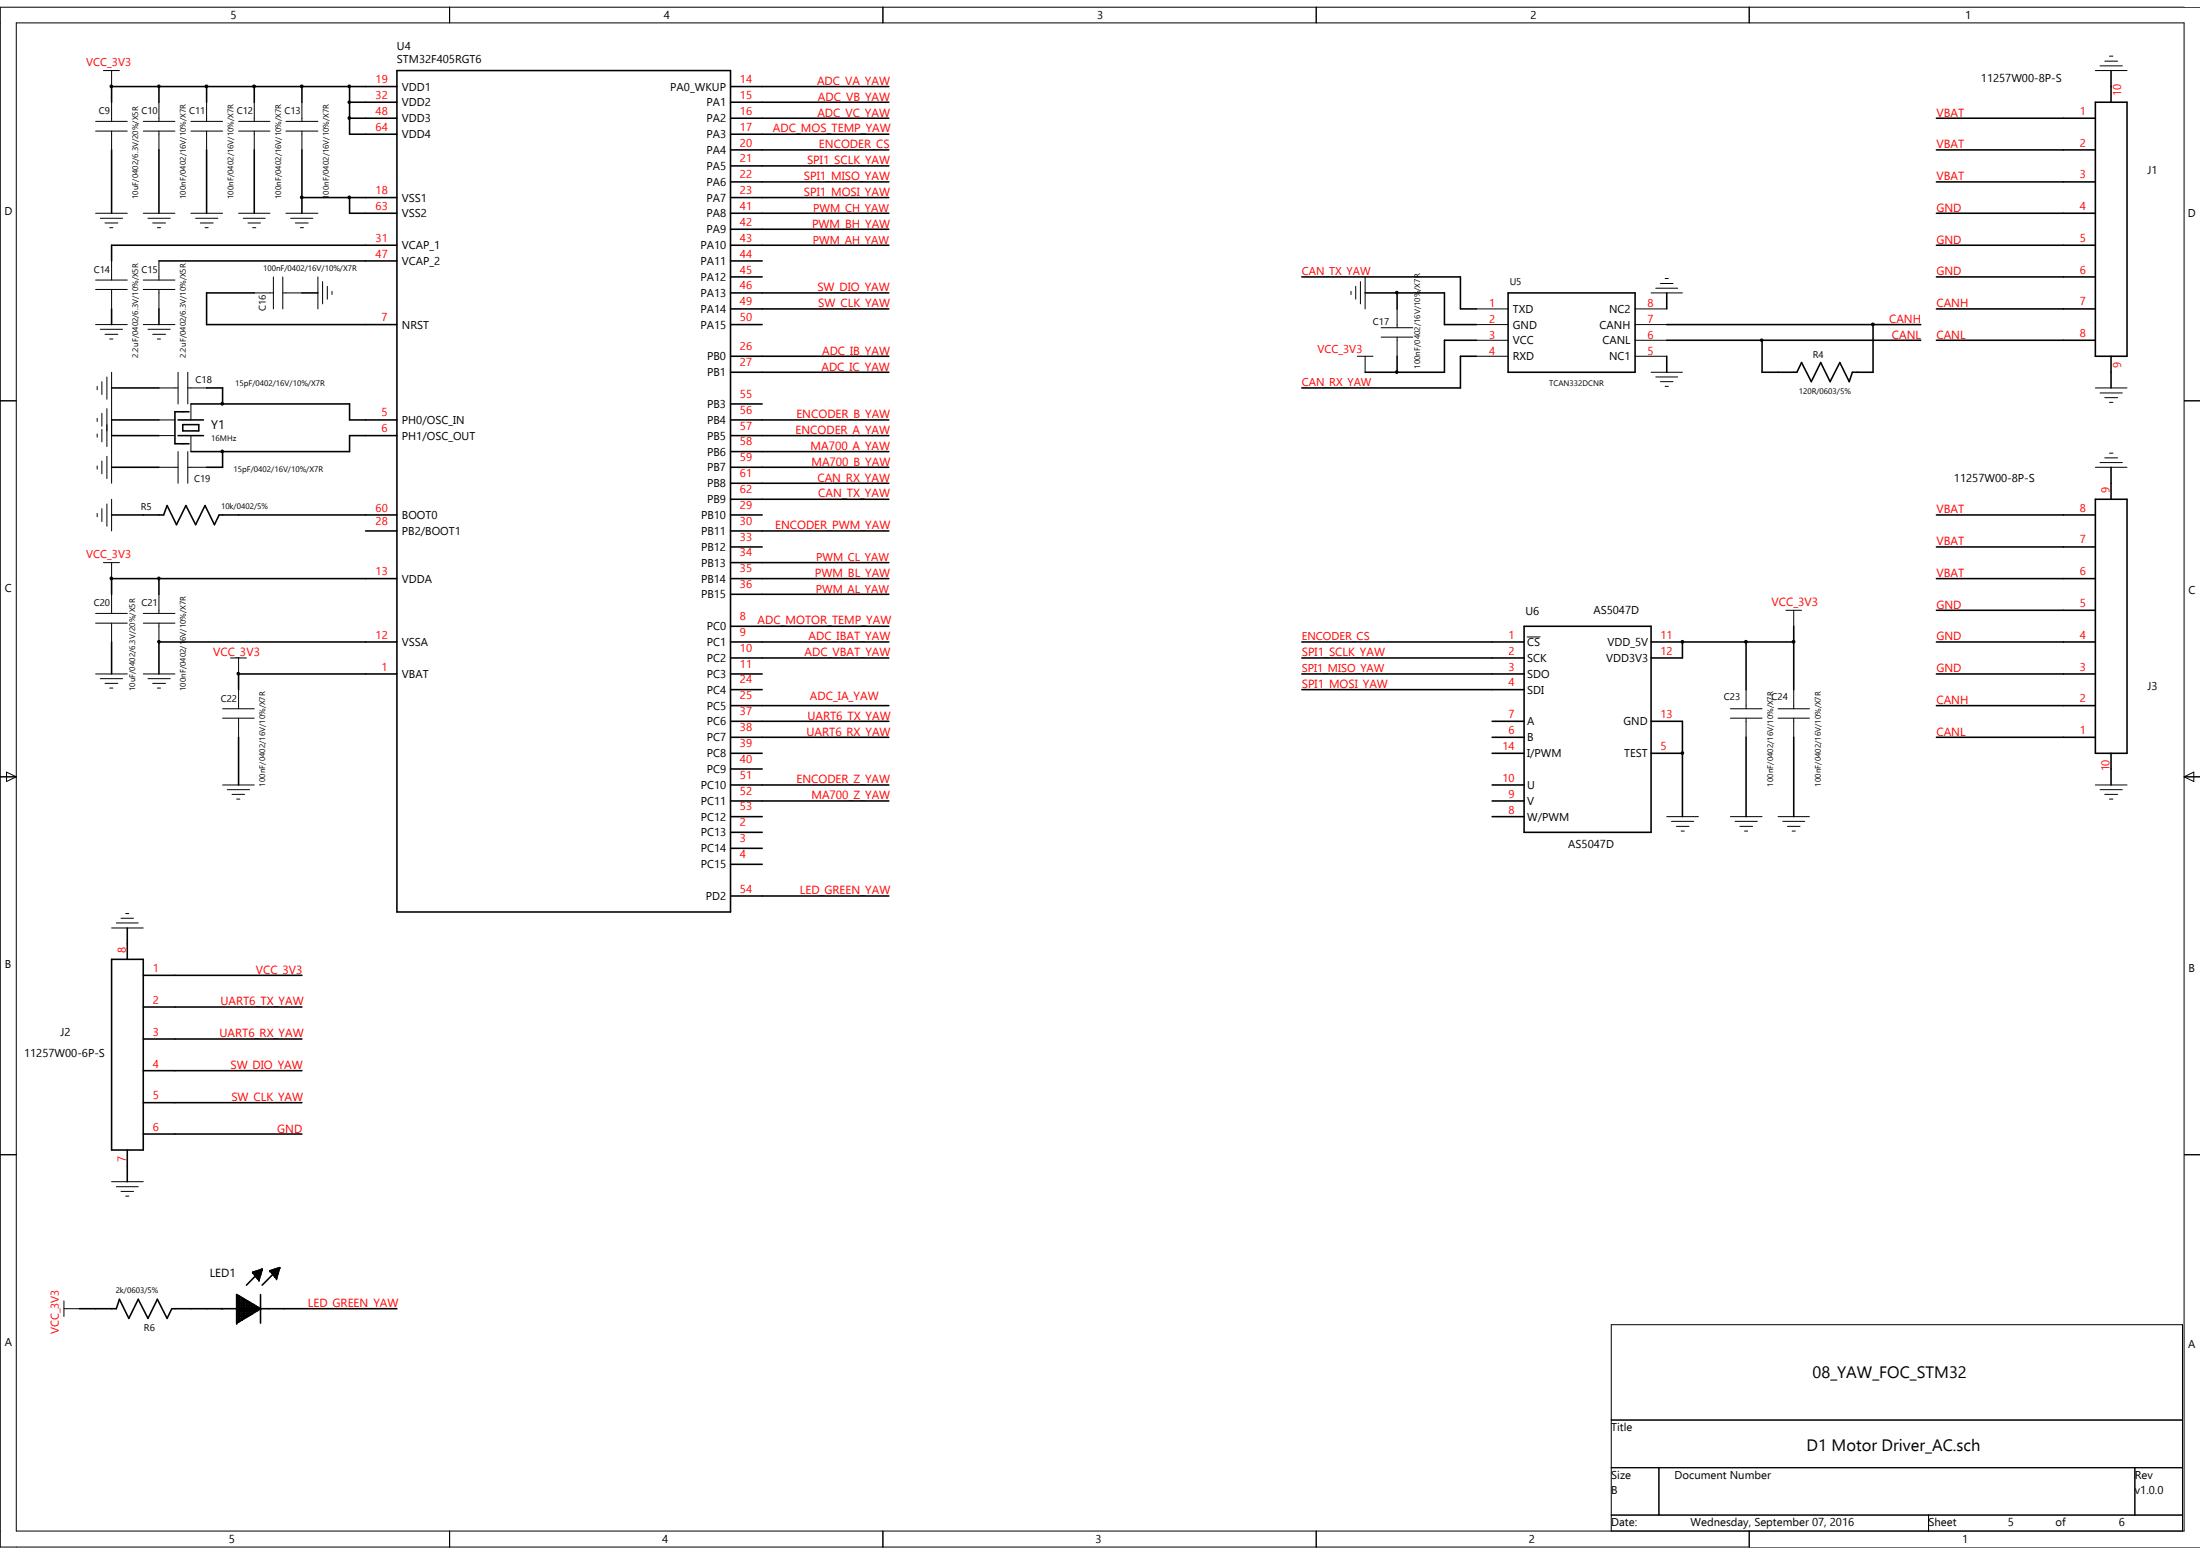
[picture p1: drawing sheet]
<svg xmlns="http://www.w3.org/2000/svg" width="297mm" height="210mm" viewBox="0 0 297 210" stroke-linecap="round" stroke-linejoin="round" font-family="sans-serif">
<g fill="none" stroke="#000" stroke-width=".14">
<path d="M2.2 3.1h292.7v203.6h-292.7zM12.9 17.7h4.3M12.9 16.4h4.3M14 9.5h2.1M14.9 11.5h.2v.3l-.1 .1-.1-.1zM15.1 9.5v2.2M15.1 13.8v2.6M15.1 17.7v2.5M19.3 17.7h4.3M19.3 16.4h4.3M21.3 11.5h.3v.3l-.1 .1-.2-.1zM21.5 13.8v2.6"/>
<path d="M21.5 17.7v2.5M25.8 17.7h4.3M25.8 16.4h4.3M27.7 11.5h.3v.3l-.1 .1-.2-.1zM27.9 13.8v2.6M27.9 17.7v2.5M32.2 17.7h4.2M32.2 16.4h4.2M34.2 11.5h.2v.3l-.1 .1-.1-.1zM34.3 13.8v2.6M34.3 17.7v2.5M38.6 17.7h4.3"/>
<path d="M38.6 16.4h4.3M40.6 11.5h.3v.3l-.2 .1-.1-.1zM40.8 13.8v2.6M40.8 17.7v2.5M47 11.5h.3v.3l-.1 .1-.2-.1zM47 13.7h.3v.2h-.3zM47 15.8h.3v.3h-.1h-.2zM60.7 1v2.1M119.2 1v2.1M177.7 1v2.1M236.2 1v2.1M282.9 9.5h4.3"/>
<path d="M283.5 8.9h3.1M284.2 8.3h1.7M284.8 7.6h.5M297 1h-297v207.8h297M12.9 39.1h4.3M12.9 37.8h4.3M12.9 28.8h4.3M13.5 29.5h3M14.2 30.1h1.7M14.8 30.7h.4M15.1 35.2v2.6M15.1 39.1v2.6"/>
<path d="M19.3 39.1h4.3M19.3 37.8h4.3M19.3 28.8h4.3M20 29.5h3M20.6 30.1h1.7M21.2 30.7h.5M21.5 35.2v2.6M21.5 39.1v2.6M25.8 28.8h4.3M26.4 29.5h3M27 30.1h1.8M27.7 30.7h.4"/>
<path d="M32.2 28.8h4.2M32.8 29.5h3M33.5 30.1h1.7M34.1 30.7h.4M34.3 39.5h2.6M36.9 37.4v4.3M38.2 37.4v4.3M38.2 39.5h2.6M38.6 28.8h4.3M39.2 29.5h3M39.9 30.1h1.7M40.6 30.7h.4"/>
<path d="M40.6 26.5h.3v.3h-.2h-.1zM42.9 37.4v4.3M43.6 38v3M44.2 38.7v1.7M44.8 39.3v.5M47 26.5h.3v.3h-.1h-.2zM182.4 39.3v.5M183 38.7v1.7M183.7 38v3M184.3 37.4v4.3M188.5 39.4h.2v.2h-.2zM222.9 39.5h4.3"/>
<path d="M223.6 38.9h2.9M224.2 38.3h1.7M224.8 37.6h.5M0 54.1h2.2M12.9 43.8h4.3M13.1 52.2v.4M13.1 56.5v.4M13.1 58.6v.4M13.5 44.4h3M13.8 51.5v1.8M13.8 55.8v1.7M13.8 58v1.6"/>
<path d="M14.2 45.1h1.7M14.4 50.9v3M14.4 55.2v5.1M14.8 45.8h.4M15.1 50.2v15M19.3 43.8h4.3M20 44.4h3M20.6 45.1h1.7M21.2 45.8h.5M21.5 58.8h2.1M21.5 56.7h2.1M21.5 52.4h2.5"/>
<path d="M24 50.2v4.3M25.4 50.2v4.3M25.4 52.4h2.5M25.8 54.5v2.2M25.8 58.8v2.2M29.9 54.4h.2v.2l-.1 .1-.1-.1zM183.3 48.1h2.1M184.3 48.1v2.1M186.5 44.2h4.3M186.5 45.5h4.3M188.5 50.1h.2v.2l-.1 .1-.1-.1zM188.6 41.7v2.5"/>
<path d="M188.6 45.5v2.6M199.3 41.7h4.3M199.3 43.8h4.3M199.3 45.9h4.3M199.3 48.1h4.3M220.8 41.7h4.2M220.8 43.8h4.2M220.8 45.9h4.2M220.8 48.1h4.2M222.9 50.2h4.3M223.6 50.9h2.9M224.2 51.5h1.7"/>
<path d="M224.8 52.2h.5M237.7 45.8h.3v.2h-.3zM252.7 43.7h.3v.2l-.1 .1-.2-.1zM282.9 52.4h4.3M283.5 53h3.1M284.2 53.7h1.7M284.8 54.3h.5M294.9 54.1h2.1M13.1 62.9v.4M13.1 69.3v.5M13.8 62.2v1.8M13.8 68.7v1.7"/>
<path d="M14 75.9h2.1M14.4 61.6v3M14.4 68v3M14.9 77.9h.2v.3l-.1 .1-.1-.1zM15.1 67.4v4.3M15.1 75.9v2.2M21.3 77.9h.3v.3l-.1 .1-.2-.1zM21.5 63.1h2.5M24 61v4.2M25.4 61v4.2M25.4 63.1h2.5M29.9 60.8h.2v.3h-.1h-.1z"/>
<path d="M282.9 63.1h4.3M283.5 62.4h3.1M284.2 61.8h1.7M284.8 61.2h.5M12.9 84.1h4.3M12.9 82.8h4.3M12.9 91h4.3M13.5 91.6h3M14.2 92.2h1.7M14.8 92.9h.4M15.1 80.2v2.6M15.1 84.1v2.6"/>
<path d="M19.3 84.1h4.3M19.3 82.8h4.3M19.3 91h4.3M20 91.6h3M20.6 92.2h1.7M21.2 92.9h.5M21.3 86.5h.3v.3h-.1h-.2zM21.5 80.2v2.6M21.5 84.1v2.6M30.1 96.9h4.2M30.1 95.7h4.2M31.1 88.8h2.2"/>
<path d="M32 90.8h.3v.2h-.3zM32.2 88.8v2.2M32.2 93.1v2.6M32.2 96.9v2.6M206.2 86h1.7M227 86.5h.3v.3h-.1h-.2zM233.6 96.9h4.3M233.6 95.7h4.3M235.6 86.5h.3v.3h-.2h-.1zM235.8 93.1v2.6M235.8 96.9v2.6M240.1 96.9h4.2"/>
<path d="M240.1 95.7h4.2M241.1 82.4h2.1M242 86.5h.3v.3h-.2h-.1zM242.2 82.4v2.1M242.2 93.1v2.6M242.2 96.9v2.6M0 104.9h2.2M.9 104.2l1.3 .7-1.3 .6zM30.1 106h4.2M30.7 106.6h3M31.3 107.2h1.7M32 107.9h.4"/>
<path d="M225 110.2h4.3M225.7 110.9h3M226.4 111.5h1.6M227 112.2h.4M227 101.5h.3v.3l-.1 .1-.2-.1zM233.6 110.2h4.3M234.3 110.9h3M234.9 111.5h1.7M235.5 112.2h.5M240.1 110.2h4.2M240.7 110.9h3M241.3 111.5h1.7"/>
<path d="M242 112.2h.4M282.9 106h4.3M283.5 106.6h3.1M284.2 107.2h1.7M284.8 107.9h.5M294.9 104.9h2.1M294.9 104.9l1.3-.7v1.3zM15.1 125.3h4.2M15.7 124.6h3M16.3 124h1.7M17 123.3h.4M0 155.9h2.2"/>
<path d="M15.1 159.5h4.2M294.9 155.9h2.1M8.6 176.7h2.1M8.6 175.6v2.1M15.7 160.2h3M16.3 160.8h1.7M17 161.5h.4M217.5 191.7h77.2M217.5 198.1h77.2M224 198.1v6.4M288.2 198.1v6.4M60.7 206.7v2.1"/>
<path d="M119.2 206.7v2.1M177.7 206.7v2.1M217.5 206.7v-27.9h77.2v27.9M217.5 204.5h77.2M236.2 206.7v2.1M260.4 204.5v2.2"/>
</g>
<g fill="none" stroke="#000" stroke-width=".21">
<path d="M15.1 11.7h.1M15.1 11.7h38.5M15.1 11.7v2.1M21.5 11.7v2.1M27.9 11.7v2.1M34.3 11.7v2.1M40.8 11.7v2.1M47.2 13.8h6.4M47.2 16h6.4M47.2 11.7v6.4h6.4M53.6 9.5h45v113.6h-45zM98.6 11.7h21.4"/>
<path d="M98.6 13.8h21.4M98.6 16h21.4M98.6 18.1h21.4M261.4 16h21.5M282.9 13.8h4.3v34.3h-4.3zM285 9.5v4.3M15.1 20.2v8.6M21.5 35.2h32.1M21.5 20.2v8.6M27.9 20.2v8.6M34.3 39.5h-6.4v4.3h25.7M34.3 20.2v8.6"/>
<path d="M40.8 26.7h12.8M40.8 39.5h2.1M40.8 20.2v8.6M47.2 26.7v2.1h6.4M53.6 33.1h-38.5v2.1M98.6 26.7h21.4M98.6 20.2h21.4M98.6 22.4h21.4M98.6 24.6h21.4M98.6 33.1h21.4M98.6 28.8h21.4M98.6 30.9h21.4"/>
<path d="M98.6 35.2h4.3M98.6 37.4h4.3M98.6 39.5h21.4M175.8 37.4h21.4v4.3h2.1M184.3 39.5h10.7v4.3h4.3M188.6 39.5v2.2M203.6 39.5h17.2v10.7h-17.2zM225 39.5v2.2M261.4 20.2h21.5M261.4 24.6h21.5M261.4 33.1h21.5M261.4 28.8h21.5"/>
<path d="M261.4 37.4h21.5M15.1 56.7h6.4M15.1 58.8h6.4M15.1 41.7v2.1M15.1 52.4h6.4M21.5 41.7v2.1M24 56.7h3.5M24 58.8h3.5M24.7 57.3h2.1v.9h-2.1zM25.5 55.6h-1.9v4.3h1.9M25.8 54.5h21.4v2.2h6.4M27.9 52.4h2.2v2.1"/>
<path d="M53.6 58.8h-6.4v2.2h-21.4M98.6 56.7h21.4M98.6 58.8h21.4M98.6 43.8h4.3M98.6 48.1h21.4M98.6 50.2h21.4M98.6 41.7h21.4M98.6 54.5h4.3M188.6 48.1v2.1M199.3 48.1h-2.1v4.3h-21.4M199.3 45.9h-4.3v4.3h-10.7M225 43.8h34.3"/>
<path d="M225 45.9h34.3M225 48.1v2.1M252.9 43.8v6.4h-2.8l-.4 1.3-1.3-2.6-1.3 2.6-1.3-2.6-1.2 2.6-1.4-2.6-.6 1.3h-4.7v-4.3M261.4 41.7h21.5M261.4 45.9h21.5M285 48.1v4.3M15.1 78.1h.1M15.1 78.1h38.5M15.1 69.5h7l.5-1.3 1.2 2.6 1.3-2.6 1.3 2.6 1.3-2.6 1.3 2.6 .6-1.3h24M15.1 63.1h6.4M15.1 78.1v2.1M21.5 78.1v2.1"/>
<path d="M30.1 61v2.1h-2.2M49.4 71.7h4.2M98.6 78.1h21.4M98.6 71.7h21.4M98.6 69.5h4.3M98.6 73.8h4.3M98.6 75.9h21.4M98.6 61h21.4M98.6 63.1h21.4M98.6 65.2h21.4M98.6 67.4h21.4M261.4 78.1h21.5"/>
<path d="M261.4 69.5h21.5M261.4 73.8h21.5M282.9 67.4h4.3v34.3h-4.3zM285 63.1v4.3M15.1 86.7v4.3M21.5 86.7h.1M21.5 86.7h32.1M21.5 86.7v4.3M32.2 91h.1M32.2 91h21.4M32.2 91v2.1M32.2 99.5v6.5"/>
<path d="M98.6 91h4.3M98.6 84.5h21.4M98.6 86.7h21.4M98.6 88.8h21.4M98.6 93.1h4.3M98.6 95.2h21.4M98.6 80.2h21.4M98.6 97.4h21.4M98.6 99.5h21.4M175.8 91h30M175.8 86.7h30M175.8 88.8h30"/>
<path d="M175.8 93.1h30M201.5 97.4h4.3M201.5 99.5h4.3M205.8 84.5h17.1v27.9h-17.1zM222.9 86.7h19.3M222.9 97.4h4.3v12.8M227.2 86.7h.1M227.2 86.7v2.1h-4.3M235.8 86.7v6.4M235.8 99.5v10.7M242.2 84.5v8.6M242.2 99.5v10.7"/>
<path d="M261.4 91h21.5M261.4 86.7h21.5M261.4 95.2h21.5M261.4 99.5h21.5M261.4 82.4h21.5M98.6 112.4h4.3M98.6 114.5h4.3M98.6 116.7h4.3M98.6 101.7h4.3M98.6 103.8h4.3M98.6 106h21.4M98.6 108.1h21.4"/>
<path d="M98.6 110.2h4.3M201.5 101.7h4.3M201.5 106h4.3M201.5 108.1h4.3M201.5 110.2h4.3M222.9 101.7h4.3M227.2 101.7h.1M285 101.7v4.3M15.1 129.5h4.2v25.7h-4.2zM17.2 125.3v4.2M19.3 131.7h21.5M19.3 135.9h21.5"/>
<path d="M98.6 120.9h21.4M17.2 155.2v4.3M19.3 140.3h21.5M19.3 144.5h21.5M19.3 148.8h21.5M19.3 153.1h21.5M10.7 176.7h5l.4-1.3 1.3 2.6 1.3-2.6 1.3 2.6 1.2-2.6 1.4 2.6 .6-1.3h30.4M32 178.6h.1M32 174.8h.1M32 174.8v3.8M32 178.4h.3M32 178.2h.7"/>
<path d="M32 175.4h1v2.6h-1M32 177.7h1.4M32 177.5h1.8M32 176h2.1v1.3h-2.1M32 177.1h2.5M32 176.9h2.8M32 174.8l3.2 1.9M32 176.4h2.8M32 176.2h2.5M32 175.8h1.7M32 175.6h1.4M32 175.2h.6"/>
<path d="M32 175h.3M32.2 174.9v3.6M32.4 175v3.4M32.6 175.1v3.1M32.8 175.3v2.8M33.3 175.5v2.3M33.5 175.6v2.1M33.7 175.8v1.8M33.9 175.9v1.6M34.1 171.7h.1M34.1 171.7l.7 .9M34.1 171.7h1.2"/>
<path d="M34.2 172h1.1M34.3 171.7v.3M34.3 176.1v1.1M34.4 172.2h.8M34.5 171.6v.7M34.5 176.3v.7M34.6 172.4h.5M34.8 176.4v.5M34.8 172.6l.2 .2M34.8 172.6h.2M35 172.8h.1M35 171.4v1.4"/>
<path d="M35 176.5v.3M35.2 176.7h.1M35.2 171.4v.7M35.2 174.8v3.8M35.2 176.7l-3.2 1.9M35.4 171.3h.1M35.4 171.5h-.6v1.1M35.4 171.3l-2.1 2.2M35.4 171.3l-1.3 .4M35.4 171.3l-.4 1.5M36.4 171.5h.1M36.4 171.5h1.3"/>
<path d="M36.4 171.5l.7 .9M36.6 171.7h1M36.7 171.4v.4M36.8 172h.7M36.9 171.4v.7M37 172.2h.5M37.1 172.4h.3M37.1 172.4l.2 .2M37.3 172.6h.1M37.3 171.2v1.4M37.5 171.3l-2.1 2.2M37.5 171.2v.7"/>
<path d="M37.7 171.3h-.6v1.1M37.8 171.1h.1M37.8 171.1l-1.4 .4M37.8 171.1l-.5 1.5"/>
</g>
<g fill="#000">
<path d="M14.9 11.5h.2v.3l-.1 .1-.1-.1z" fill-rule="evenodd"/>
<path d="M21.3 11.5h.3v.3l-.1 .1-.2-.1z" fill-rule="evenodd"/>
<path d="M27.7 11.5h.3v.3l-.1 .1-.2-.1z" fill-rule="evenodd"/>
<path d="M34.2 11.5h.2v.3l-.1 .1-.1-.1z" fill-rule="evenodd"/>
<path d="M40.6 11.5h.3v.3l-.2 .1-.1-.1z" fill-rule="evenodd"/>
<path d="M47 11.5h.3v.3l-.1 .1-.2-.1z" fill-rule="evenodd"/>
<path d="M47 13.7h.3v.2h-.3z" fill-rule="evenodd"/>
<path d="M47 15.8h.3v.3h-.1h-.2z" fill-rule="evenodd"/>
<path d="M40.6 26.5h.3v.3h-.2h-.1z" fill-rule="evenodd"/>
<path d="M47 26.5h.3v.3h-.1h-.2z" fill-rule="evenodd"/>
<path d="M188.5 39.4h.2v.2h-.2z" fill-rule="evenodd"/>
<path d="M29.9 54.4h.2v.2l-.1 .1-.1-.1z" fill-rule="evenodd"/>
<path d="M188.5 50.1h.2v.2l-.1 .1-.1-.1z" fill-rule="evenodd"/>
<path d="M237.7 45.8h.3v.2h-.3z" fill-rule="evenodd"/>
<path d="M252.7 43.7h.3v.2l-.1 .1-.2-.1z" fill-rule="evenodd"/>
<path d="M14.9 77.9h.2v.3l-.1 .1-.1-.1z" fill-rule="evenodd"/>
<path d="M21.3 77.9h.3v.3l-.1 .1-.2-.1z" fill-rule="evenodd"/>
<path d="M29.9 60.8h.2v.3h-.1h-.1z" fill-rule="evenodd"/>
<path d="M21.3 86.5h.3v.3h-.1h-.2z" fill-rule="evenodd"/>
<path d="M32 90.8h.3v.2h-.3z" fill-rule="evenodd"/>
<path d="M227 86.5h.3v.3h-.1h-.2z" fill-rule="evenodd"/>
<path d="M235.6 86.5h.3v.3h-.2h-.1z" fill-rule="evenodd"/>
<path d="M242 86.5h.3v.3h-.2h-.1z" fill-rule="evenodd"/>
<path d="M227 101.5h.3v.3l-.1 .1-.2-.1z" fill-rule="evenodd"/>
</g>
<g font-size="2.2">
<text x="244.7" y="186.1">08_YAW_FOC_STM32</text>
<text x="243.9" y="195.9">D1 Motor Driver_AC.sch</text>
</g>
<text font-size="1.7" x="28.5" y="58">Y1</text>
<g font-size="1.6" fill="#f00">
<text x="110.3" y="11.5">ADC_VA_YAW</text>
<text x="104.3" y="17.9">ADC_MOS_TEMP_YAW</text>
<text x="110.4" y="15.7">ADC_VC_YAW</text>
<text x="110.4" y="13.6">ADC_VB_YAW</text>
<text x="261.4" y="15.7">VBAT</text>
<text x="109" y="22.2">SPI1_SCLK_YAW</text>
<text x="110.6" y="20">ENCODER_CS</text>
<text x="261.4" y="20">VBAT</text>
<text x="108.5" y="24.3">SPI1_MISO_YAW</text>
<text x="108.5" y="26.5">SPI1_MOSI_YAW</text>
<text x="261.4" y="24.3">VBAT</text>
<text x="261.4" y="28.6">GND</text>
<text x="109.6" y="30.7">PWM_BH_YAW</text>
<text x="261.4" y="32.9">GND</text>
<text x="110.4" y="39.3">SW_DIO_YAW</text>
<text x="110.5" y="41.4">SW_CLK_YAW</text>
<text x="261.4" y="37.2">GND</text>
<text x="261.4" y="41.4">CANH</text>
<text x="111" y="47.9">ADC_IB_YAW</text>
<text x="255.1" y="43.6">CANH</text>
<text x="255.4" y="45.8">CANL</text>
<text x="261.4" y="45.8">CANL</text>
<text x="110.9" y="50">ADC_IC_YAW</text>
<text x="107.4" y="58.6">ENCODER_A_YAW</text>
<text x="107.5" y="56.5">ENCODER_B_YAW</text>
<text x="109.4" y="60.7">MA700_A_YAW</text>
<text x="109.6" y="62.9">MA700_B_YAW</text>
<text x="110.4" y="65">CAN_RX_YAW</text>
<text x="104.6" y="71.5">ENCODER_PWM_YAW</text>
<text x="110.5" y="67.1">CAN_TX_YAW</text>
<text x="261.4" y="69.3">VBAT</text>
<text x="110" y="77.9">PWM_BL_YAW</text>
<text x="261.4" y="73.6">VBAT</text>
<text x="261.4" y="77.9">VBAT</text>
<text x="239.2" y="81.7">VCC_3V3</text>
<text x="261.4" y="82.2">GND</text>
<text x="28.8" y="88.6">VCC_3V3</text>
<text x="102.3" y="84.3">ADC_MOTOR_TEMP_YAW</text>
<text x="108.6" y="88.6">ADC_VBAT_YAW</text>
<text x="109.2" y="86.4">ADC_IBAT_YAW</text>
<text x="175.8" y="88.6">SPI1_SCLK_YAW</text>
<text x="261.4" y="86.4">GND</text>
<text x="109.3" y="94.4">ADC_IA_YAW</text>
<text x="175.8" y="92.9">SPI1_MOSI_YAW</text>
<text x="261.4" y="90.7">GND</text>
<text x="261.4" y="95">CANH</text>
<text x="108.9" y="99.3">UART6_RX_YAW</text>
<text x="109" y="97.2">UART6_TX_YAW</text>
<text x="261.4" y="99.3">CANL</text>
<text x="107.5" y="105.7">ENCODER_Z_YAW</text>
<text x="109.6" y="107.9">MA700_Z_YAW</text>
<text x="108" y="120.7">LED_GREEN_YAW</text>
<text x="34.5" y="131.4">VCC_3V3</text>
<text x="29.8" y="135.7">UART6_TX_YAW</text>
<text x="29.6" y="140">UART6_RX_YAW</text>
<text x="31.1" y="144.3">SW_DIO_YAW</text>
<text x="31.2" y="148.6">SW_CLK_YAW</text>
<text x="37.4" y="152.9">GND</text>
<text x="41.6" y="176.4">LED_GREEN_YAW</text>
</g>
<text font-size="1.6" x="28.3" y="172.4">LED1</text>
<g font-size="1.5">
<text x="31.1" y="2.6">5</text>
<text x="89.6" y="2.6">4</text>
<text x="148.1" y="2.6">3</text>
<text x="206.6" y="2.6">2</text>
<text x="265.3" y="2.6">1</text>
<text x="53.6" y="6.8">U4</text>
<text x="53.6" y="8.5">STM32F405RGT6</text>
<text x="267.5" y="11">11257W00-8P-S</text>
<text x="54.3" y="14.4">VDD2</text>
<text x="54.3" y="12.2">VDD1</text>
<text x="54.3" y="16.5">VDD3</text>
<text x="90.5" y="12.2">PA0_WKUP</text>
<text x="95.4" y="14.4">PA1</text>
<text x="95.4" y="16.5">PA2</text>
<text x="54.3" y="18.7">VDD4</text>
<text x="95.4" y="18.7">PA3</text>
<text x="95.4" y="20.8">PA4</text>
<text x="95.4" y="22.9">PA5</text>
<text x="289.9" y="23.5">J1</text>
<text x=".6" y="29">D</text>
<text x="54.3" y="29.3">VSS2</text>
<text x="54.3" y="27.2">VSS1</text>
<text x="95.4" y="29.3">PA8</text>
<text x="95.4" y="25.1">PA6</text>
<text x="95.4" y="27.2">PA7</text>
<text x="295.4" y="29.3">D</text>
<text x="54.3" y="33.7">VCAP_1</text>
<text x="54.3" y="35.8">VCAP_2</text>
<text x="94.6" y="33.7">PA10</text>
<text x="94.6" y="35.8">PA11</text>
<text x="95.4" y="31.5">PA9</text>
<text x="94.6" y="37.9">PA12</text>
<text x="94.6" y="40.1">PA13</text>
<text x="54.3" y="44.4">NRST</text>
<text x="94.6" y="42.2">PA14</text>
<text x="94.6" y="44.4">PA15</text>
<text x="204.3" y="42.2">TXD</text>
<text x="204.3" y="44.4">GND</text>
<text x="204.3" y="46.5">VCC</text>
<text x="216" y="44.4">CANH</text>
<text x="216.4" y="46.5">CANL</text>
<text x="217.3" y="42.2">NC2</text>
<text x="95.5" y="48.6">PB0</text>
<text x="95.5" y="50.8">PB1</text>
<text x="204.3" y="48.6">RXD</text>
<text x="217.3" y="48.6">NC1</text>
<text x="54.3" y="57.2">PH0/OSC_IN</text>
<text x="54.3" y="59.4">PH1/OSC_OUT</text>
<text x="95.5" y="55.1">PB3</text>
<text x="95.5" y="57.2">PB4</text>
<text x="95.5" y="59.4">PB5</text>
<text x="95.5" y="61.5">PB6</text>
<text x="95.5" y="63.6">PB7</text>
<text x="95.5" y="65.8">PB8</text>
<text x="263.8" y="65">11257W00-8P-S</text>
<text x="54.3" y="70.1">BOOT0</text>
<text x="94.7" y="70.1">PB10</text>
<text x="95.5" y="67.9">PB9</text>
<text x="54.3" y="72.2">PB2/BOOT1</text>
<text x="94.7" y="72.2">PB11</text>
<text x="94.7" y="74.4">PB12</text>
<text x="94.7" y="76.5">PB13</text>
<text x=".7" y="79.9">C</text>
<text x="54.3" y="78.7">VDDA</text>
<text x="94.7" y="78.7">PB14</text>
<text x="94.7" y="80.8">PB15</text>
<text x="205.9" y="83">U6</text>
<text x="215.1" y="82.9">AS5047D</text>
<text x="295.5" y="80.1">C</text>
<text x="54.3" y="87.2">VSSA</text>
<text x="95.4" y="85.1">PC0</text>
<text x="95.4" y="87.2">PC1</text>
<text x="95.4" y="89.4">PC2</text>
<text x="206.2" y="87.2">CS</text>
<text x="206.2" y="89.4">SCK</text>
<text x="216.9" y="89.4">VDD3V3</text>
<text x="217" y="87.2">VDD_5V</text>
<text x="54.3" y="91.5">VBAT</text>
<text x="95.4" y="93.6">PC4</text>
<text x="95.4" y="95.8">PC5</text>
<text x="95.4" y="91.5">PC3</text>
<text x="206.2" y="91.5">SDO</text>
<text x="206.2" y="93.6">SDI</text>
<text x="289.9" y="93.1">J3</text>
<text x="95.4" y="97.9">PC6</text>
<text x="95.4" y="100.1">PC7</text>
<text x="206.2" y="100.1">B</text>
<text x="206.2" y="97.9">A</text>
<text x="219.2" y="97.9">GND</text>
<text x="94.6" y="106.5">PC10</text>
<text x="95.4" y="102.2">PC8</text>
<text x="95.4" y="104.4">PC9</text>
<text x="206.2" y="106.5">U</text>
<text x="206.2" y="102.2">I/PWM</text>
<text x="219.3" y="102.2">TEST</text>
<text x="94.6" y="108.7">PC11</text>
<text x="94.6" y="110.8">PC12</text>
<text x="94.6" y="112.9">PC13</text>
<text x="206.2" y="110.8">W/PWM</text>
<text x="206.2" y="108.7">V</text>
<text x="94.6" y="115.1">PC14</text>
<text x="94.6" y="117.2">PC15</text>
<text x="211.7" y="114.4">AS5047D</text>
<text x="95.3" y="121.5">PD2</text>
<text x=".7" y="130.7">B</text>
<text x="295.5" y="131.1">B</text>
<text x="3.3" y="142.6">11257W00-6P-S</text>
<text x="8.2" y="139.8">J2</text>
<text x=".6" y="181.7">A</text>
<text x="295.4" y="181.9">A</text>
<text x="217.5" y="193.2">Title</text>
<text x="217.5" y="201.7">B</text>
<text x="217.5" y="199.6">Size</text>
<text x="226.1" y="199.6">Document Number</text>
<text x="288.2" y="201.7">v1.0.0</text>
<text x="288.2" y="199.6">Rev</text>
<text x="30.9" y="208.3">5</text>
<text x="89.4" y="208.3">4</text>
<text x="147.9" y="208.3">3</text>
<text x="206.4" y="208.3">2</text>
<text x="217.5" y="206">Date:</text>
<text x="228.3" y="206">Wednesday, September 07, 2016</text>
<text x="260.4" y="206">Sheet</text>
<text x="264.9" y="208.3">1</text>
<text x="271.1" y="206">5</text>
<text x="277.5" y="206">of</text>
<text x="286.1" y="206">6</text>
</g>
<g font-size="1.5" fill="#f00">
<text x="11.6" y="8.9">VCC_3V3</text>
<text x="50.7" y="11.3">19</text>
<text x="99.9" y="11.3">14</text>
<text x="50.7" y="13.4">32</text>
<text x="50.7" y="15.5">48</text>
<text x="50.7" y="17.7">64</text>
<text x="99.9" y="13.4">15</text>
<text x="99.9" y="15.5">16</text>
<text x="99.9" y="17.7">17</text>
<text x="280.8" y="15.5">1</text>
<text x="286.4" y="13" transform="rotate(-90 286.4 13)">10</text>
<text x="99.9" y="19.8">20</text>
<text x="99.9" y="21.9">21</text>
<text x="280.8" y="19.8">2</text>
<text x="50.7" y="26.2">18</text>
<text x="50.7" y="28.4">63</text>
<text x="99.9" y="24.1">22</text>
<text x="99.9" y="26.2">23</text>
<text x="99.9" y="28.4">41</text>
<text x="109.8" y="28.6">PWM_CH_YAW</text>
<text x="280.8" y="24.1">3</text>
<text x="280.8" y="28.4">4</text>
<text x="50.7" y="32.7">31</text>
<text x="50.7" y="34.8">47</text>
<text x="99.9" y="30.5">42</text>
<text x="99.9" y="32.7">43</text>
<text x="99.9" y="34.8">44</text>
<text x="109.8" y="32.9">PWM_AH_YAW</text>
<text x="280.8" y="32.7">5</text>
<text x="99.9" y="37">45</text>
<text x="99.9" y="39.1">46</text>
<text x="99.9" y="41.2">49</text>
<text x="175.8" y="37.2">CAN_TX_YAW</text>
<text x="201.1" y="41.4">1</text>
<text x="222.5" y="41.4">8</text>
<text x="280.8" y="37">6</text>
<text x="280.8" y="41.2">7</text>
<text x="51.5" y="43.4">7</text>
<text x="99.9" y="47.3">26</text>
<text x="99.9" y="43.4">50</text>
<text x="177.9" y="47.7">VCC_3V3</text>
<text x="201.1" y="43.6">2</text>
<text x="201.1" y="45.8">3</text>
<text x="201.1" y="47.9">4</text>
<text x="222.5" y="47.9">5</text>
<text x="222.5" y="45.8">6</text>
<text x="222.5" y="43.6">7</text>
<text x="280.8" y="45.5">8</text>
<text x="99.9" y="49.4">27</text>
<text x="99.9" y="53.7">55</text>
<text x="175.8" y="52.2">CAN_RX_YAW</text>
<text x="286.4" y="49.7" transform="rotate(-90 286.4 49.7)">9</text>
<text x="51.5" y="56.2">5</text>
<text x="51.5" y="58.4">6</text>
<text x="99.9" y="55.8">56</text>
<text x="99.9" y="58">57</text>
<text x="99.9" y="60.1">58</text>
<text x="99.9" y="62.3">59</text>
<text x="99.9" y="64.4">61</text>
<text x="50.7" y="70.9">28</text>
<text x="50.7" y="69.1">60</text>
<text x="99.9" y="68.7">29</text>
<text x="99.9" y="70.9">30</text>
<text x="99.9" y="66.5">62</text>
<text x="280.8" y="69.1">8</text>
<text x="284.8" y="66.5" transform="rotate(-90 284.8 66.5)">9</text>
<text x="11.6" y="75.3">VCC_3V3</text>
<text x="50.7" y="77.7">13</text>
<text x="99.9" y="73">33</text>
<text x="99.9" y="75.1">34</text>
<text x="99.9" y="77.3">35</text>
<text x="110.2" y="75.7">PWM_CL_YAW</text>
<text x="280.8" y="77.7">6</text>
<text x="280.8" y="73.4">7</text>
<text x="99.9" y="83.7">8</text>
<text x="99.9" y="79.4">36</text>
<text x="110.1" y="80.1">PWM_AL_YAW</text>
<text x="280.8" y="82">5</text>
<text x="50.7" y="86.2">12</text>
<text x="99.9" y="85.9">9</text>
<text x="99.9" y="88">10</text>
<text x="175.8" y="86.4">ENCODER_CS</text>
<text x="203.7" y="86.2">1</text>
<text x="203.7" y="88.4">2</text>
<text x="224.2" y="86.2">11</text>
<text x="224.2" y="88.4">12</text>
<text x="280.8" y="86.2">4</text>
<text x="51.5" y="90.5">1</text>
<text x="99.9" y="90.1">11</text>
<text x="99.9" y="92.2">24</text>
<text x="99.9" y="94.4">25</text>
<text x="175.8" y="90.7">SPI1_MISO_YAW</text>
<text x="203.7" y="90.5">3</text>
<text x="203.7" y="92.7">4</text>
<text x="280.8" y="94.8">2</text>
<text x="280.8" y="90.5">3</text>
<text x="99.9" y="96.6">37</text>
<text x="99.9" y="98.7">38</text>
<text x="99.9" y="100.8">39</text>
<text x="202.9" y="101.3">14</text>
<text x="203.7" y="99.1">6</text>
<text x="203.7" y="96.9">7</text>
<text x="224.2" y="101.3">5</text>
<text x="224.2" y="96.9">13</text>
<text x="280.8" y="99.1">1</text>
<text x="99.9" y="103">40</text>
<text x="99.9" y="105.1">51</text>
<text x="99.9" y="107.3">52</text>
<text x="202.9" y="105.5">10</text>
<text x="203.7" y="107.7">9</text>
<text x="284.8" y="104.1" transform="rotate(-90 284.8 104.1)">10</text>
<text x="99.9" y="111.5">2</text>
<text x="99.9" y="113.7">3</text>
<text x="99.9" y="109.4">53</text>
<text x="203.7" y="109.8">8</text>
<text x="99.9" y="115.8">4</text>
<text x="99.9" y="120.5">54</text>
<text x="17" y="128.7" transform="rotate(-90 17 128.7)">8</text>
<text x="20.6" y="131.2">1</text>
<text x="20.6" y="135.6">2</text>
<text x="20.6" y="139.8">3</text>
<text x="20.6" y="144.1">4</text>
<text x="20.6" y="148.4">5</text>
<text x="20.6" y="152.7">6</text>
<text x="17" y="156.9" transform="rotate(-90 17 156.9)">7</text>
<text x="8" y="180.1" transform="rotate(-90 8 180.1)">VCC_3V3</text>
</g>
<g font-size="1.3">
<text x="13.3" y="15.4">C9</text>
<text x="19.1" y="15.4">C10</text>
<text x="25.5" y="15.4">C11</text>
<text x="32" y="15.4">C12</text>
<text x="38.4" y="15.4">C13</text>
<text x="12.7" y="36.8">C14</text>
<text x="19.1" y="36.8">C15</text>
<text x="35.9" y="42" transform="rotate(-90 35.9 42)">C16</text>
<text x="203.8" y="38.4">U5</text>
<text x="185.4" y="43.8">C17</text>
<text x="26.4" y="51.7">C18</text>
<text x="244.8" y="48.3">R4</text>
<text x="26.2" y="65">C19</text>
<text x="19" y="68.8">R5</text>
<text x="12.7" y="81.8">C20</text>
<text x="19.1" y="81.8">C21</text>
<text x="29.8" y="94.7">C22</text>
<text x="232.7" y="94.4">C23</text>
<text x="239.2" y="94.4">C24</text>
<text x="19.4" y="179.6">R6</text>
</g>
<g font-size="1.1">
<text x="18.7" y="26.9" transform="rotate(-90 18.7 26.9)">10uF/0402/6.3V/20%/X5R</text>
<text x="25.1" y="26.9" transform="rotate(-90 25.1 26.9)">100nF/0402/16V/10%/X7R</text>
<text x="31.5" y="26.9" transform="rotate(-90 31.5 26.9)">100nF/0402/16V/10%/X7R</text>
<text x="38" y="26.9" transform="rotate(-90 38 26.9)">100nF/0402/16V/10%/X7R</text>
<text x="44.4" y="26.9" transform="rotate(-90 44.4 26.9)">100nF/0402/16V/10%/X7R</text>
<text x="35.5" y="36.6">100nF/0402/16V/10%/X7R</text>
<text x="18.7" y="48.3" transform="rotate(-90 18.7 48.3)">2.2uF/0402/6.3V/10%/X5R</text>
<text x="25.1" y="48.3" transform="rotate(-90 25.1 48.3)">2.2uF/0402/6.3V/10%/X5R</text>
<text x="31.7" y="52.2">15pF/0402/16V/10%/X7R</text>
<text x="191.8" y="49.8" transform="rotate(-90 191.8 49.8)">100nF/0402/16V/10%/X7R</text>
<text x="209.2" y="52.1">TCAN332DCNR</text>
<text x="242.9" y="53.2">120R/0603/5%</text>
<text x="28.5" y="59.5">16MHz</text>
<text x="31.5" y="63.7">15pF/0402/16V/10%/X7R</text>
<text x="29.8" y="68.7">10k/0402/5%</text>
<text x="18.2" y="93.3" transform="rotate(-90 18.2 93.3)">10uF/0402/6.3V/20%/X5R</text>
<text x="25.1" y="93.3" transform="rotate(-90 25.1 93.3)">100nF/0402/16V/10%/X7R</text>
<text x="35.8" y="106.2" transform="rotate(-90 35.8 106.2)">100nF/0402/16V/10%/X7R</text>
<text x="239.4" y="106.2" transform="rotate(-90 239.4 106.2)">100nF/0402/16V/10%/X7R</text>
<text x="245.8" y="106.2" transform="rotate(-90 245.8 106.2)">100nF/0402/16V/10%/X7R</text>
<text x="15.6" y="174.5">2k/0603/5%</text>
</g>
</svg>
